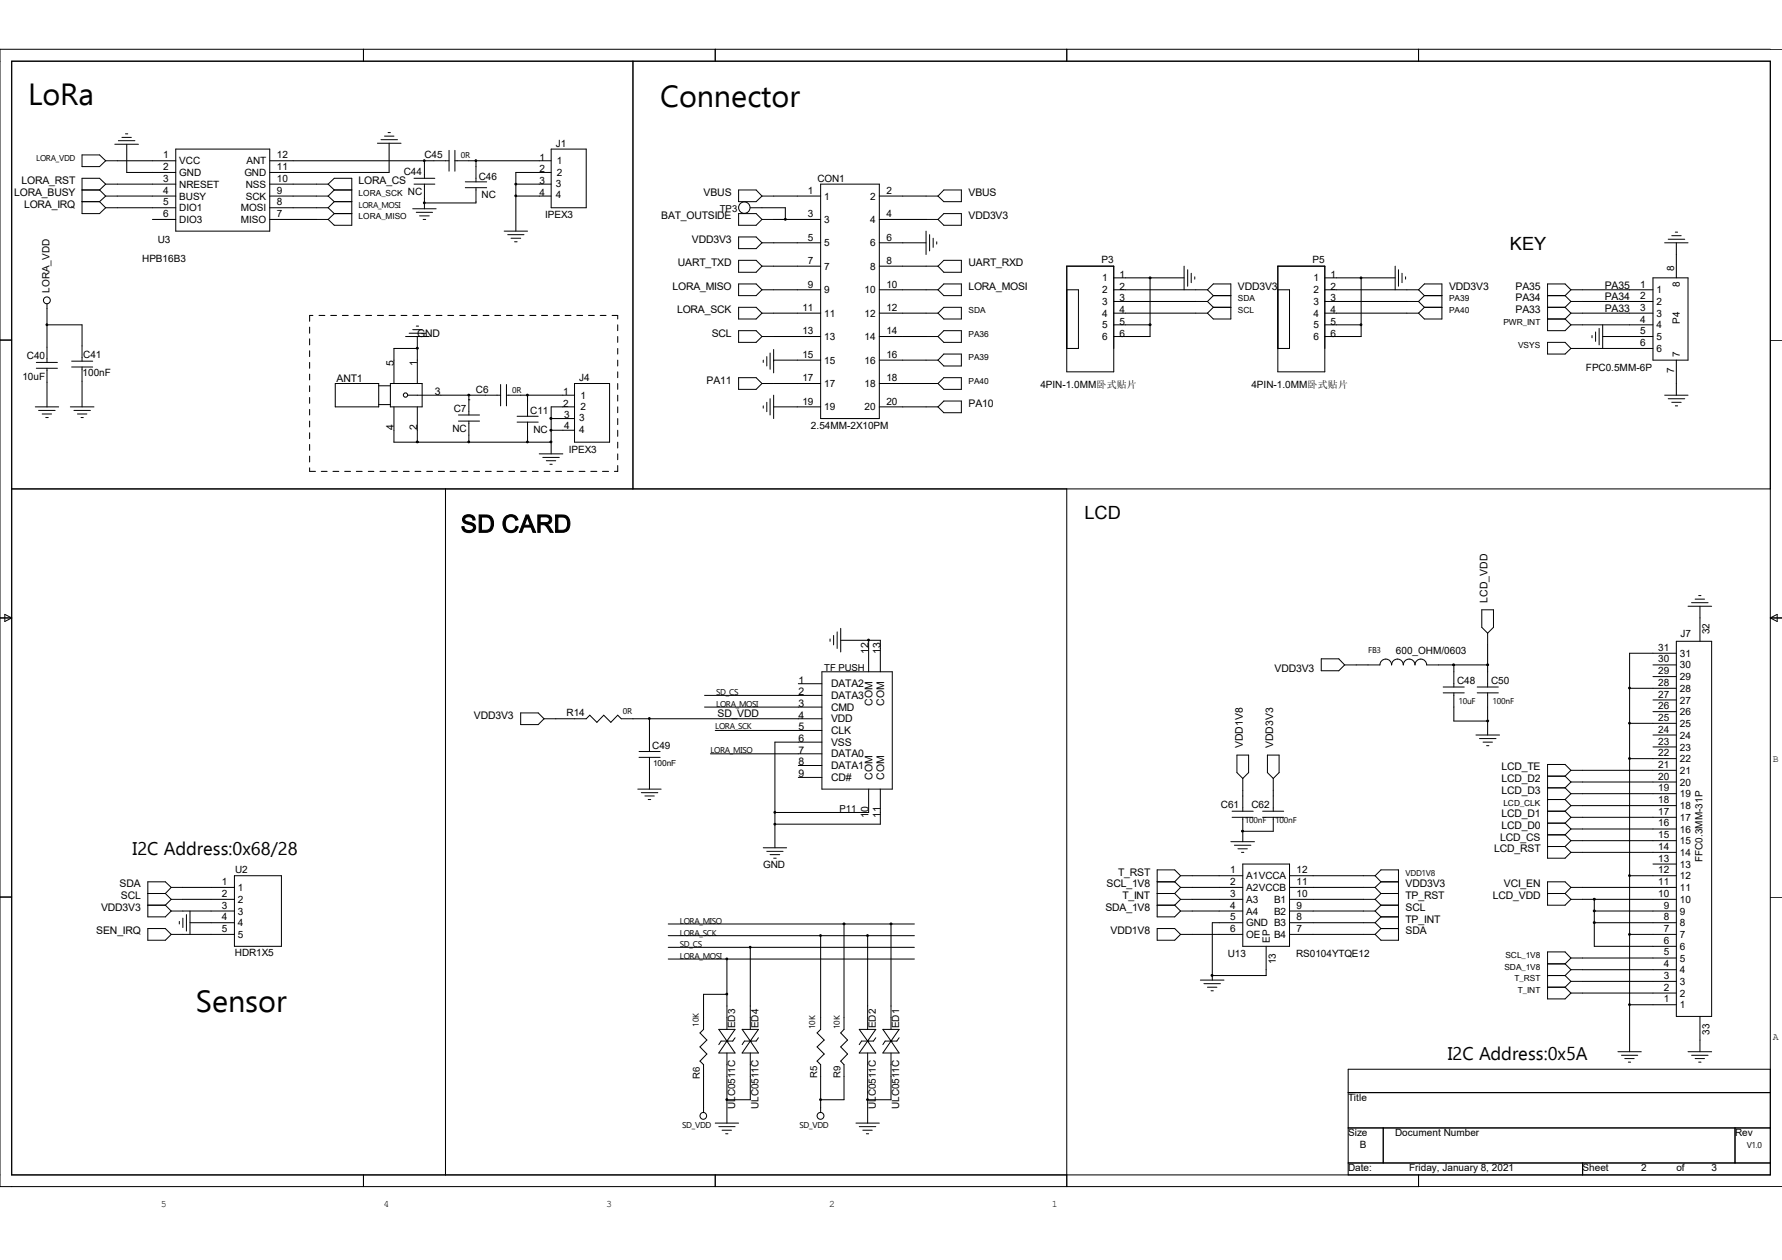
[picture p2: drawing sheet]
<svg xmlns="http://www.w3.org/2000/svg" width="297mm" height="210mm" viewBox="0 0 297 210" stroke-linecap="round" stroke-linejoin="round" font-family="sans-serif">
<g fill="none" stroke="#000" stroke-width=".17">
<path d="M1.9 10.2h293.2v185.6h-293.2zM60.6 8.2v2M105.5 10.2v71.3M119.2 8.2v2M177.8 8.2v2M236.4 8.2v2M297 8.2h-297v189.6h297M13.7 25.8h2.9l1 1-1 1h-2.9zM13.7 31.7h2.9M13.7 33.6h2.9M16.6 31.7l1 1M16.6 33.6l1 1"/>
<path d="M17.6 30.7l-1-1h-2.9v5.9h2.9l1-1M17.6 26.8h11.7M17.6 30.7h11.7M17.6 32.7h11.7M17.6 34.6h11.7M17.6 30.7l-1 1M17.6 32.7l-1 .9M19.1 24h4M19.7 23.5h2.8M20.3 22.9h1.6M20.9 22.3h.4M21.1 24v4.7h8.2"/>
<path d="M25.4 36.6h3.9M29.3 24.8h15.7v13.7h-15.7zM45 26.8h29.8M45 30.7h9.7M45 32.7h9.7M45 34.6h9.7M45 36.6h9.7M54.7 30.7l1-1h2.9v7.8h-2.9l-1-.9M54.7 30.7l1 1M54.7 32.7l1 .9M54.7 34.6l1 1M55.7 31.7h2.9"/>
<path d="M55.7 33.6h2.9M55.7 31.7l-1 1M55.7 35.6h2.9M55.7 33.6l-1 1M55.7 35.6l-1 1M62.9 23.9h3.9M63.5 23.3h2.8M64.1 22.7h1.6M64.7 22.1h.4M64.9 23.9v4.8h-19.9M68.8 34.8h3.9M69 29.7h3.5"/>
<path d="M69 30.7h3.5M69.4 35.4h2.7M69.9 36h1.6M70.5 36.6h.5M70.7 26.8v2.9M70.7 30.7v4.1M74.8 25.1v3.4M75.8 26.8h16.1M75.8 25.1v3.4M77.6 30.3h3.5M77.6 31.3h3.5M79.3 26.8v3.5"/>
<path d="M79.3 31.3v2.5h-8.6M84 38.5h3.9M84.6 39.1h2.7M85.2 39.7h1.6M86 30.7h5.9M86 32.7h5.9M91.9 24.8h5.8v9.8h-5.8zM91.9 28.7h-5.9v9.8M123.1 31.7h2.9l1 1-1 .9h-2.9zM123.1 35.6h2.9l1 1-1 .9h-2.9zM123.1 39.5h2.9l1 1-1 .9h-2.9zM125.1 34.6h5.8v2"/>
<path d="M127 32.7h9.8M127 36.6h9.8M136.8 30.7h9.8v39.1h-9.8zM146.6 32.7h9.7M146.6 36.6h9.7M154.3 38.5v3.9M154.9 39.1v2.7M155.5 39.7v1.5M157.3 31.7h2.9v1.9h-2.9l-1-.9zM157.3 35.6h2.9v1.9h-2.9l-1-.9zM278 39.9h2.8M278.6 39.3h1.6"/>
<path d="M279.2 38.7h.4M0 56.7h1.9M7.8 50.6v9.8M7.8 54.1h5.9v6.1M51.6 54.5v1M51.6 56.5v1M51.6 58.5v.9M52.2 52.6h-.6v1M53.2 52.6h.9M55.1 52.6h1M57.1 52.6h.9M59 52.6h1"/>
<path d="M61 52.6h.9M62.9 52.6h1M64.9 52.6h1M66.8 52.6h1M67.6 56.1h3.9M68.2 55.5h2.8M68.8 52.6h1M68.8 54.9h1.6M69.4 54.4h.4M69.6 58.1h-3.9v5.8M69.6 56.1v7.8M70.7 52.6h1"/>
<path d="M72.7 52.6h1M74.6 52.6h1M76.6 52.6h1M78.6 52.6h.9M80.5 52.6h1M82.5 52.6h.9M84.4 52.6h1M85.8 40.3h.4M86.4 52.6h.9M88.3 52.6h1M90.3 52.6h1M92.2 52.6h1"/>
<path d="M94.2 52.6h1M96.1 52.6h1M98.1 52.6h1M100 52.6h1M102 52.6h1v.6M103 54.1v1M103 56.1v1M103 58.1v.9M123.1 55.1h2.9l1 1-1 1h-2.9zM123.1 47.3h2.9l1 1-1 1h-2.9zM123.1 51.2h2.9l1 1-1 1h-2.9zM123.1 43.4h2.9l1 1-1 1h-2.9z"/>
<path d="M127 44.4h9.8M127 48.3h9.8M127 52.2h9.8M127 56.1h9.8M127 40.5h9.8M127.8 59.4v1.6M128.4 58.8v2.8M128.9 58.3v3.8M146.6 44.4h9.7M146.6 48.3h9.7M146.6 52.2h9.7M146.6 56.1h9.7"/>
<path d="M146.6 40.5h7.7M156.1 40.3v.4M156.3 52.2l1-1h2.9v2h-2.9zM156.3 44.4l1-1h2.9v2h-2.9zM157.3 59h2.9v2h-2.9l-1-1zM157.3 55.1h2.9v2h-2.9l-1-1zM157.3 47.3h2.9v2h-2.9l-1-1zM177.8 44.4h7.8v17.6h-7.8zM177.8 48.3h1.9v9.8h-1.9M185.6 48.3h15.7M185.6 46.3h11.8M185.6 50.2h15.7"/>
<path d="M185.6 52.2h15.7M185.6 54.1h6.1M191.7 46.3v9.8h-6.1M197.4 44.4v3.9M198 45v2.7M198.5 45.6v1.5M199.1 46.1v.4M201.3 48.3l.9 1M201.3 48.3l.9-1h2.9v5.9h-2.9l-.9-1M201.3 50.2l.9 1M202.2 49.3h2.9M202.2 51.2h2.9"/>
<path d="M202.2 49.3l-.9 .9M202.2 51.2l-.9 1M213 44.4h7.8v17.6h-7.8zM213 48.3h1.9v9.8h-1.9M220.8 48.3h15.6M220.8 46.3h11.7M220.8 50.2h15.6M220.8 52.2h15.6M220.8 54.1h6.1M226.9 46.3v9.8h-6.1M232.5 44.4v3.9M233.1 45v2.7"/>
<path d="M233.7 45.6v1.5M234.3 46.1v.4M236.4 48.3l1-1h2.9v5.9h-2.9l-1-1M236.4 48.3l1 1M236.4 50.2l1 1M237.4 49.3h2.9M237.4 51.2h2.9M237.4 49.3l-1 .9M237.4 51.2l-1 1M257.9 57.1h3l.9 1-.9 .9h-3zM257.9 49.3h3M257.9 51.2h3"/>
<path d="M257.9 53.2h3M260.9 53.2l.9 .9M260.9 51.2l.9 1M260.9 49.3l.9 .9M261.8 48.3h13.7M261.8 58.1h13.7M261.8 50.2h13.7M261.8 52.2h13.7M261.8 54.1h13.7M261.8 48.3l-.9-1h-3v7.8h3l.9-1M261.8 52.2l-.9 1M261.8 50.2l-.9 1"/>
<path d="M261.8 48.3l-.9 1M265.3 55.9v.4M265.9 55.3v1.6M266.5 54.7v2.8M267.1 56.1h8.4M267.1 54.1v4M275.5 46.3h5.8v13.7h-5.8zM277.5 40.5h3.8M279.4 40.5v5.8M295.1 56.7h1.9M5.9 67.8h3.9M6.1 60.4h3.5"/>
<path d="M6.1 61.4h3.5M6.4 68.4h2.8M7 69h1.6M7.6 69.6h.4M7.8 61.4v6.4M11.7 67.8h4M11.9 60.2h3.6M11.9 61.2h3.6M12.3 68.4h2.8M12.9 69h1.6M13.5 69.6h.4M13.7 61.2v6.6"/>
<path d="M51.6 60.4v1M51.6 62.4v.9M51.6 64.3v1M51.6 66.3v.9M51.6 68.2v1M51.6 70.2v1M51.6 72.1v1M51.6 74.1v1M51.6 76v1M51.6 78v.6h1M53.6 78.6h.9M55.5 78.6h1"/>
<path d="M55.9 63.9h7.2v3.9h-7.2zM57.4 78.6h1M59.4 78.6h1M61.4 78.6h.9M63.1 64.3h2M63.1 67.4h2M63.3 78.6h1M65.1 63.9h5.3v3.9h-5.3zM65.3 78.6h1M65.7 67.8v5.9h26.2M67.2 78.6h1M68 65.9h15.4"/>
<path d="M69.2 78.6h.9M69.6 73.7h.1M69.6 67.8v5.9M71.1 78.6h1M73.1 78.6h1M75 78.6h1M76.4 69.2h3.5M76.4 70.2h3.5M77 78.6h1M78.1 65.9h.1M78.1 66.6h.1M78.1 65.9v3.3"/>
<path d="M78.1 70.2v3.5M79 78.6h.9M80.9 78.6h1M82.8 78.6h1M83.4 64.1v3.5M84.4 65.9h11.4M84.4 64.1v3.5M84.8 78.6h1M86.2 69.4h3.5M86.2 70.4h3.5M86.8 78.6h.9M87.9 65.9v3.5"/>
<path d="M87.9 70.4v3.3M88.7 78.6h1M89.9 75.6h3.9M90.5 76.2h2.7M90.7 78.6h1M91.1 76.8h1.5M91.7 77.4h.3M91.9 69.8h3.9M91.9 71.7h3.9M92.6 78.6h1M94.6 78.6h.9M95.8 63.9h5.8v9.8h-5.8z"/>
<path d="M95.8 67.8h-3.9v7.8M96.5 78.6h1M98.5 78.6h1M100.4 78.6h1M103 77.6v1h-.6M103 60v1M103 62v.9M103 63.9v1M103 65.9v.9M103 67.8v1M103 69.8v1M103 71.7v1"/>
<path d="M103 73.7v1M103 75.6v1M123.1 62.9h2.9l1 1-1 1h-2.9zM127 63.9h9.8M127.2 60v.4M127.2 67.6v.4M127.8 67.1v1.5M128.4 66.5v2.7M128.9 60h7.9M128.9 67.8h7.9M128.9 65.9v3.9M146.6 60h9.7"/>
<path d="M146.6 63.9h9.7M146.6 67.8h9.7M157.3 62.9h2.9v2h-2.9l-1-1zM157.3 66.8h2.9v2h-2.9l-1-1zM277.5 65.9h3.8M278 66.5h2.8M278.6 67.1h1.6M279.2 67.6h.4M279.4 60v5.9M1.9 81.5h293.2M74.3 81.5v114.3M177.8 81.5v116.3"/>
<path d="M282.5 99.9h1.6M283.1 99.3h.4M0 103h1.9M.8 102.4l1.1 .6-1.1 .6zM86.8 118.8h2.9l1 1-1 1h-2.9zM90.7 119.8h7l.6-.6 1.2 1.2 1.1-1.2 1.2 1.2 1.2-1.2 .5 .6h33.5M108.2 119.8v5.5M117.4 115.9h19.6M117.4 117.9h19.6M133.1 114h3.9M137 112h11.7v19.5h-11.7zM138.3 106.5v.4"/>
<path d="M138.9 105.9v1.6M139.5 105.3v2.8M140.1 106.7h6.6v5.3M140.1 104.7v4M144.8 106.7v5.3M220.2 109.8h2.9l1 1-1 1h-2.9zM224.1 110.8h5.9a.97 .97 0 0 1 1-.9 .97 .97 0 0 1 .9 .9 .97 .97 0 0 1 1-.9 .97 .97 0 0 1 1 .9 .97 .97 0 0 1 1-.9 .97 .97 0 0 1 .9 .9 .97 .97 0 0 1 1-.9 .97 .97 0 0 1 1 .9h10.1M240.5 114.5h3.6M240.5 115.5h3.6M242.3 110.8v3.7M242.3 115.5v4.7h5.6M246.2 114.5h3.5"/>
<path d="M246.2 115.5h3.5M247 101.6h1.9v3l-1 .9-.9-.9zM247.9 105.5v9M247.9 115.5v7M271.6 114.7h7.8M275.5 118.6h3.9M275.5 116.7h3.9M275.5 112.8h3.9M275.5 110.8h3.9M279.4 106.9h5.9v62.5h-5.9zM279.4 108.9h-7.8v66.4M281.3 101h4"/>
<path d="M281.9 100.5h2.8M283.3 101v5.9M295.1 103h1.9M295.1 103l1.1-.6v1.2zM106.3 131.5h3.9M106.5 125.3h3.5M106.5 126.2h3.5M106.9 132.1h2.7M107.5 132.7h1.6M108 133.3h.5M108.2 126.2v5.3M118.4 125.6h18.6"/>
<path d="M119.2 121.8h17.8M133.1 127.6h3.9M133.1 129.6h3.9M137 123.7h-7.8v17.6M144.8 131.5v3.9h-15.6M146.7 131.5v5.9h-17.5M205.4 136.2h3.5M205.4 135.2h3.5M206.2 125.9h1.9v2.9l-1 1-.9-1zM207.1 138.6h.1M207.1 129.8v5.4M207.1 136.2v4.1"/>
<path d="M210.4 136.2h3.6M210.4 135.2h3.6M211.2 125.9h2v2.9l-1 1-1-1zM212.2 129.8v5.4M212.2 136.2v2.4h-5.1M246 122.5h3.9M246.6 123.1h2.7M247.2 123.7h1.6M247.8 124.3h.4M257.9 135.2h3M257.9 133.3h3M257.9 129.4h3"/>
<path d="M257.9 131.3h3M257.9 137.2h3M257.9 139.1h3M260.9 129.4l.9 .9M260.9 131.3l.9 1M260.9 133.3l.9 1M260.9 135.2l.9 1M260.9 137.2l.9 1M260.9 139.1l.9 1M261.8 138.2h17.6M261.8 136.2h17.6M261.8 134.3h17.6"/>
<path d="M261.8 132.3h17.6M261.8 130.3h17.6M261.8 128.4h17.6M261.8 128.4l-.9-1h-3v15.6h3l.9-.9M261.8 128.4l-.9 1M261.8 130.3l-.9 1M261.8 132.3l-.9 1M261.8 134.3l-.9 .9M261.8 136.2l-.9 1M261.8 138.2l-.9 .9M271.6 126.4h7.8M271.6 120.6h7.8"/>
<path d="M275.5 124.5h3.9M275.5 122.5h3.9M0 149.5h1.9M24.6 148.9h3M24.6 154.8h3l.9 .9-.9 1h-3zM24.6 150.9h3M27.6 148.9l.9 1M27.6 150.9l.9 .9M28.5 147.9h10.6M28.5 149.9h10.6M28.5 151.8h10.6M28.5 155.7h10.6"/>
<path d="M28.5 147.9l-.9 1M28.5 147.9l-.9-.9h-3v5.8h3l.9-1M28.5 149.9l-.9 1M29.9 153.6v.4M30.5 153v1.6M31.1 152.4v2.8M31.7 153.8h7.4M31.7 151.8v3.9M39.1 146h7.8v11.7h-7.8zM111.4 154h41M111.4 156h41M111.4 157.9h41"/>
<path d="M111.4 159.9h41M121.2 159.9v11.7M125.1 157.9v13.7M127.2 141.3h3.9M127.8 141.9h2.7M128.4 142.5h1.6M128.9 143h.5M136.8 156v15.6l-.6 .6 1.2 1.2-1.2 1.1 1.2 1.2-1.2 1.2 .6 .6v8M140.7 154v17.6l-.6 .6 1.2 1.2-1.2 1.1 1.2 1.2-1.2 1.2 .6 .6v5.8h-3.9M144.6 156v15.6M148.5 154v17.6M192.9 148.9h2.9"/>
<path d="M192.9 147h2.9M192.9 150.9h2.9M192.9 154.8h2.9l1 .9-1 1h-2.9zM195.8 150.9l1 .9M195.8 148.9l1 1M195.8 147l1 .9M196.8 146h10.3M196.8 147.9h10.3M196.8 149.9h10.3M196.8 151.8h10.3M196.8 155.7h10.3M196.8 146l-1-1h-2.9v7.8h2.9l1-1"/>
<path d="M196.8 149.9l-1 1M196.8 147.9l-1 1M196.8 146l-1 1M205.1 140.3h4M205.7 140.9h2.8M206.3 141.5h1.6M206.9 142.1h.4M207.1 144h7.8v13.7h-7.8zM207.1 153.8h-5v9.6M211 157.7v4.9h-8.9M214.9 146h14.3M214.9 147.9h14.3"/>
<path d="M214.9 149.9h14.3M214.9 151.8h14.3M214.9 153.8h14.3M214.9 155.7h14.3M229.2 146l1-1h2.9v11.7h-2.9l-1-1M229.2 147.9l1 1M229.2 146l1 1M229.2 149.9l1 1M229.2 151.8l1 1M229.2 153.8l1 1M230.2 148.9h2.9M230.2 147h2.9"/>
<path d="M230.2 150.9h2.9M230.2 152.8h2.9M230.2 154.8h2.9M230.2 147l-1 .9M230.2 148.9l-1 1M230.2 150.9l-1 .9M230.2 152.8l-1 1M230.2 154.8l-1 .9M257.9 148.9h3M257.9 141.1h3M260.9 141.1l.9 1M260.9 148.9l.9 1"/>
<path d="M261.8 147.9h17.6M261.8 149.9h17.6M261.8 159.7h17.6M261.8 142.1h17.6M261.8 140.1h17.6M261.8 147.9l-.9-.9h-3v3.9h3l.9-1M261.8 159.7l-.9-1h-3v7.8h3l.9-1M261.8 140.1l-.9 1M261.8 147.9l-.9 1M261.8 159.7l-.9 1M265.7 149.9v7.8h13.7M265.7 151.8h13.7"/>
<path d="M265.7 153.8h13.7M271.6 146h7.8M271.6 155.7h7.8M275.5 144h3.9M295.1 149.5h1.9M119.8 171.6h2.7l-1.3 1.9zM121.2 173.5h.1M121.2 173.5l1.3 2h-2.7zM121.2 165.7h-3.9v5.9l-.6 .6 1.1 1.2-1.1 1.1 1.1 1.2-1.1 1.2 .6 .6v8M121.2 175.5v11.7M122.5 173l-.4 .5h-1.9l-.4 .6M123.7 171.6h2.7l-1.3 1.9z"/>
<path d="M125.1 173.5h.1M125.1 173.5l1.3 2h-2.7zM125.1 175.5v7.8h-3.9M126.4 173l-.4 .5h-1.9l-.4 .6M143.2 171.6h2.8l-1.4 1.9zM144.6 173.5h.1M144.6 173.5l1.4 2h-2.8zM144.6 175.5v11.7M146 173l-.4 .5h-2l-.4 .6M147.2 171.6h2.7l-1.4 1.9zM148.5 173.5h.1M148.5 175.5v7.8h-3.9"/>
<path d="M148.5 173.5l1.4 2h-2.7zM149.9 173l-.4 .5h-2l-.3 .6M200.1 163.4h3.9M200.7 164h2.7M201.3 164.5h1.5M201.8 165.1h.4M257.9 160.7h3M257.9 162.6h3M257.9 164.5h3M260.9 160.7l.9 .9M260.9 162.6l.9 1M260.9 164.5l.9 1"/>
<path d="M261.8 165.5h17.6M261.8 163.6h17.6M261.8 161.6h17.6M261.8 161.6l-.9 1M261.8 163.6l-.9 .9M269.7 175.3h3.9M270.3 175.9h2.7M270.8 176.4h1.6M271.4 177h.4M271.6 167.5h7.8M281.3 175.3h4M281.9 175.9h2.8"/>
<path d="M282.5 176.4h1.6M283.1 177h.4M283.3 169.4v5.9M295.1 178.2h-70.4v17.6M60.6 195.8v2M119.2 195.8v2M119.2 187.2h3.9M119.8 187.8h2.7M120.4 188.4h1.5M120.9 189h.4M142.7 187.2h3.9M143.2 187.8h2.8"/>
<path d="M143.8 188.4h1.6M144.4 189h.4M224.7 182.1h70.4M224.7 188h70.4M224.7 193.8h70.4M230.5 188v5.8M236.4 195.8v2M263.8 193.8v2M289.2 188v5.8"/>
<circle cx="124.1" cy="34.6" r=".95"/>
<circle cx="7.8" cy="50.1" r=".57"/>
<circle cx="67.6" cy="65.8" r=".36"/>
<circle cx="117.2" cy="186" r=".56"/>
<circle cx="136.8" cy="186" r=".57"/>
</g>
<g fill="#000" stroke="#000" stroke-width=".17">
<path d="M130.8 36.5h.2v.2h-.2z" fill-rule="evenodd"/>
<path d="M69.4 57.9h.3v.2h-.3z" fill-rule="evenodd"/>
<path d="M191.6 46.2h.2v.2h-.2z" fill-rule="evenodd"/>
<path d="M191.6 54h.2v.2h-.2z" fill-rule="evenodd"/>
<path d="M69.4 73.6h.3v.2h-.3z" fill-rule="evenodd"/>
<path d="M91.7 69.6h.2v.2h-.2z" fill-rule="evenodd"/>
<path d="M91.7 71.6h.2v.2h-.2z" fill-rule="evenodd"/>
<path d="M91.7 73.6h.2v.2h-.2z" fill-rule="evenodd"/>
<path d="M242.2 110.7h.2v.2h-.2z" fill-rule="evenodd"/>
<path d="M247.8 110.7h.3v.2h-.3z" fill-rule="evenodd"/>
<path d="M207 138.4h.2v.2h-.2z" fill-rule="evenodd"/>
<path d="M247.8 120.1h.3v.2h-.3z" fill-rule="evenodd"/>
<path d="M140.6 153.9h.2v.2h-.2z" fill-rule="evenodd"/>
<path d="M148.4 153.9h.2v.2h-.2z" fill-rule="evenodd"/>
<path d="M265.6 149.8h.2v.2h-.2z" fill-rule="evenodd"/>
<path d="M265.6 151.7h.2v.2h-.2z" fill-rule="evenodd"/>
<path d="M265.6 153.7h.2v.2h-.2z" fill-rule="evenodd"/>
<path d="M201.9 162.5h.2v.2h-.2z" fill-rule="evenodd"/>
<circle cx="70.7" cy="33.8" r=".15"/>
<circle cx="70.7" cy="26.8" r=".15"/>
<circle cx="79.3" cy="26.8" r=".15"/>
<circle cx="86" cy="30.7" r=".15"/>
<circle cx="86" cy="32.6" r=".15"/>
<circle cx="7.8" cy="54.1" r=".15"/>
<circle cx="226.8" cy="46.3" r=".15"/>
<circle cx="226.8" cy="54.1" r=".15"/>
<circle cx="78.1" cy="65.8" r=".15"/>
<circle cx="78.1" cy="73.7" r=".15"/>
<circle cx="87.9" cy="73.7" r=".15"/>
<circle cx="87.9" cy="65.8" r=".15"/>
<circle cx="108.2" cy="119.8" r=".15"/>
<circle cx="144.8" cy="106.7" r=".15"/>
<circle cx="271.6" cy="114.7" r=".15"/>
<circle cx="129.1" cy="135.4" r=".15"/>
<circle cx="129.1" cy="137.4" r=".15"/>
<circle cx="271.6" cy="126.4" r=".15"/>
<circle cx="271.6" cy="120.5" r=".15"/>
<circle cx="121.1" cy="159.8" r=".15"/>
<circle cx="125" cy="157.9" r=".15"/>
<circle cx="136.8" cy="155.9" r=".15"/>
<circle cx="144.6" cy="155.9" r=".15"/>
<circle cx="271.6" cy="155.7" r=".15"/>
<circle cx="271.6" cy="145.9" r=".15"/>
<circle cx="121.1" cy="165.7" r=".15"/>
<circle cx="271.6" cy="167.4" r=".15"/>
<circle cx="121.1" cy="183.3" r=".15"/>
<circle cx="136.8" cy="183.3" r=".15"/>
<circle cx="144.6" cy="183.3" r=".15"/>
</g>
<g font-size="5.1">
<text x="4.7" y="17.4">LoRa</text>
<text x="110" y="17.8">Connector</text>
<text x="32.6" y="168.7">Sensor</text>
</g>
<text font-size="4" x="76.8" y="88.7">SD CARD</text>
<g font-size="3.1">
<text x="22.1" y="142.5">I2C Address:0x68/28</text>
<text x="241.3" y="176.7">I2C Address:0x5A</text>
</g>
<g font-size="3">
<text x="251.7" y="41.7">KEY</text>
<text x="180.8" y="86.6">LCD</text>
</g>
<g font-size="1.7">
<text x="27.2" y="26.4">1</text>
<text x="27.2" y="28.4">2</text>
<text x="29.9" y="27.4">VCC</text>
<text x="29.9" y="29.3">GND</text>
<text x="40.7" y="29.3">GND</text>
<text x="41.1" y="27.4">ANT</text>
<text x="46.1" y="28.4">11</text>
<text x="46.1" y="26.4">12</text>
<text x="67.3" y="29.2">C44</text>
<text x="70.7" y="26.4">C45</text>
<text x="79.8" y="29.9">C46</text>
<text x="89.9" y="26.8">1</text>
<text x="89.9" y="28.7">2</text>
<text x="92.6" y="24.5">J1</text>
<text x="92.8" y="27.4">1</text>
<text x="92.8" y="29.3">2</text>
<text x="2.4" y="32.7">LORA_BUSY</text>
<text x="3.6" y="30.7">LORA_RST</text>
<text x="4" y="34.6">LORA_IRQ</text>
<text x="27.2" y="30.3">3</text>
<text x="27.2" y="32.3">4</text>
<text x="27.2" y="34.2">5</text>
<text x="29.9" y="31.3">NRESET</text>
<text x="29.9" y="33.3">BUSY</text>
<text x="29.9" y="35.2">DIO1</text>
<text x="40.1" y="35.2">MOSI</text>
<text x="41" y="33.3">SCK</text>
<text x="41" y="31.3">NSS</text>
<text x="46.1" y="34.2">8</text>
<text x="46.1" y="32.3">9</text>
<text x="46.1" y="30.3">10</text>
<text x="59.8" y="30.7">LORA_CS</text>
<text x="68" y="32.5">NC</text>
<text x="80.3" y="33.1">NC</text>
<text x="89.9" y="30.7">3</text>
<text x="89.9" y="32.7">4</text>
<text x="92.6" y="31.1">3</text>
<text x="92.6" y="33.1">4</text>
<text x="117.3" y="32.7">VBUS</text>
<text x="134.7" y="32.3">1</text>
<text x="136.2" y="30.3">CON1</text>
<text x="137.4" y="33.3">1</text>
<text x="145" y="33.3">2</text>
<text x="147.7" y="32.3">2</text>
<text x="161.4" y="32.7">VBUS</text>
<text x="26.3" y="40.5">U3</text>
<text x="27.2" y="36.2">6</text>
<text x="29.9" y="37.2">DIO3</text>
<text x="40.1" y="37.2">MISO</text>
<text x="46.1" y="36.2">7</text>
<text x="90.8" y="36.4">IPEX3</text>
<text x="110.2" y="36.6">BAT_OUTSIDE</text>
<text x="115.3" y="40.5">VDD3V3</text>
<text x="134.7" y="36.2">3</text>
<text x="134.7" y="40.1">5</text>
<text x="137.4" y="37.2">3</text>
<text x="137.4" y="41.1">5</text>
<text x="145" y="37.2">4</text>
<text x="145" y="41.1">6</text>
<text x="147.7" y="36.2">4</text>
<text x="147.7" y="40.1">6</text>
<text x="161.4" y="36.6">VDD3V3</text>
<text x="23.7" y="43.6">HPB16B3</text>
<text x="113" y="44.4">UART_TXD</text>
<text x="134.7" y="44">7</text>
<text x="134.7" y="47.9">9</text>
<text x="137.4" y="45">7</text>
<text x="145" y="45">8</text>
<text x="147.7" y="44">8</text>
<text x="147.7" y="47.9">10</text>
<text x="161.4" y="44.4">UART_RXD</text>
<text x="183.6" y="43.8">P3</text>
<text x="183.7" y="46.9">1</text>
<text x="186.6" y="46.3">1</text>
<text x="218.8" y="43.8">P5</text>
<text x="218.9" y="46.9">1</text>
<text x="221.8" y="46.3">1</text>
<text x="273.4" y="47.9">1</text>
<text x="279" y="45.2" transform="rotate(-90 279 45.2)">8</text>
<text x="280" y="47.8" transform="rotate(-90 280 47.8)">8</text>
<text x="8.3" y="48.8" transform="rotate(-90 8.3 48.8)">LORA_VDD</text>
<text x="112.1" y="48.3">LORA_MISO</text>
<text x="112.9" y="52.2">LORA_SCK</text>
<text x="133.7" y="51.8">11</text>
<text x="137.4" y="48.9">9</text>
<text x="137.4" y="52.8">11</text>
<text x="144.1" y="48.9">10</text>
<text x="144.1" y="52.8">12</text>
<text x="147.7" y="51.8">12</text>
<text x="161.4" y="48.3">LORA_MOSI</text>
<text x="183.7" y="48.9">2</text>
<text x="183.7" y="50.8">3</text>
<text x="183.7" y="52.8">4</text>
<text x="186.6" y="48.3">2</text>
<text x="186.6" y="50.2">3</text>
<text x="186.6" y="52.2">4</text>
<text x="206.3" y="48.3">VDD3V3</text>
<text x="218.9" y="48.9">2</text>
<text x="218.9" y="50.8">3</text>
<text x="218.9" y="52.8">4</text>
<text x="221.8" y="48.3">2</text>
<text x="221.8" y="50.2">3</text>
<text x="221.8" y="52.2">4</text>
<text x="241.5" y="48.3">VDD3V3</text>
<text x="252.6" y="52.2">PA33</text>
<text x="252.6" y="50.2">PA34</text>
<text x="252.6" y="48.3">PA35</text>
<text x="267.5" y="48.1">PA35</text>
<text x="267.5" y="50">PA34</text>
<text x="267.5" y="52">PA33</text>
<text x="273.4" y="49.9">2</text>
<text x="273.4" y="51.8">3</text>
<text x="273.4" y="53.8">4</text>
<text x="276.1" y="48.9">1</text>
<text x="276.1" y="50.8">2</text>
<text x="276.1" y="52.8">3</text>
<text x="4.5" y="59.8">C40</text>
<text x="13.9" y="59.6">C41</text>
<text x="69.6" y="56.1">GND</text>
<text x="118.6" y="56.1">SCL</text>
<text x="133.7" y="55.7">13</text>
<text x="133.7" y="59.6">15</text>
<text x="137.4" y="56.7">13</text>
<text x="144.1" y="56.7">14</text>
<text x="147.7" y="55.7">14</text>
<text x="147.7" y="59.6">16</text>
<text x="183.7" y="54.7">5</text>
<text x="183.7" y="56.7">6</text>
<text x="186.6" y="54.1">5</text>
<text x="186.6" y="56.1">6</text>
<text x="218.9" y="54.7">5</text>
<text x="218.9" y="56.7">6</text>
<text x="221.8" y="54.1">5</text>
<text x="221.8" y="56.1">6</text>
<text x="273.4" y="55.7">5</text>
<text x="273.4" y="57.7">6</text>
<text x="276.1" y="54.7">4</text>
<text x="276.1" y="56.7">5</text>
<text x="276.1" y="58.7">6</text>
<text x="280" y="59.4" transform="rotate(-90 280 59.4)">7</text>
<text x="280" y="54" transform="rotate(-90 280 54)">P4</text>
<text x="3.7" y="63.3">10uF</text>
<text x="13.8" y="62.7">100nF</text>
<text x="56.1" y="63.7">ANT1</text>
<text x="65.7" y="61" transform="rotate(-90 65.7 61)">5</text>
<text x="69.6" y="61" transform="rotate(-90 69.6 61)">1</text>
<text x="72.5" y="65.9">3</text>
<text x="79.3" y="65.5">C6</text>
<text x="93.9" y="65.9">1</text>
<text x="96.5" y="63.5">J4</text>
<text x="117.8" y="63.9">PA11</text>
<text x="133.7" y="63.5">17</text>
<text x="137.4" y="60.6">15</text>
<text x="137.4" y="64.5">17</text>
<text x="144.1" y="60.6">16</text>
<text x="144.1" y="64.5">18</text>
<text x="147.7" y="63.5">18</text>
<text x="173.4" y="64.7">4PIN-1.0MM卧式贴片</text>
<text x="208.6" y="64.7">4PIN-1.0MM卧式贴片</text>
<text x="264.3" y="61.8">FPC0.5MM-6P</text>
<text x="279" y="62.1" transform="rotate(-90 279 62.1)">7</text>
<text x="65.7" y="71.8" transform="rotate(-90 65.7 71.8)">4</text>
<text x="69.6" y="71.8" transform="rotate(-90 69.6 71.8)">2</text>
<text x="75.4" y="72">NC</text>
<text x="75.6" y="68.6">C7</text>
<text x="88.4" y="69">C11</text>
<text x="93.9" y="67.8">2</text>
<text x="94" y="69.6">3</text>
<text x="94" y="71.5">4</text>
<text x="96.5" y="70.2">3</text>
<text x="96.7" y="66.5">1</text>
<text x="96.7" y="68.4">2</text>
<text x="133.7" y="67.4">19</text>
<text x="135.2" y="71.5">2.54MM-2X10PM</text>
<text x="137.4" y="68.4">19</text>
<text x="144.1" y="68.4">20</text>
<text x="147.7" y="67.4">20</text>
<text x="161.4" y="67.8">PA10</text>
<text x="88.9" y="72.1">NC</text>
<text x="94.8" y="75.4">IPEX3</text>
<text x="96.5" y="72.1">4</text>
<text x="247.9" y="100.5" transform="rotate(-90 247.9 100.5)">LCD_VDD</text>
<text x="280.1" y="106.1">J7</text>
<text x="284.9" y="105.7" transform="rotate(-90 284.9 105.7)">32</text>
<text x="133.1" y="114">1</text>
<text x="144.8" y="109.1" transform="rotate(-90 144.8 109.1)">12</text>
<text x="146.7" y="109.1" transform="rotate(-90 146.7 109.1)">13</text>
<text x="212.4" y="112.1">VDD3V3</text>
<text x="232.7" y="109.1">600_OHM/0603</text>
<text x="242.9" y="114">C48</text>
<text x="248.5" y="114">C50</text>
<text x="276.4" y="112.4">29</text>
<text x="276.4" y="110.4">30</text>
<text x="276.4" y="108.5">31</text>
<text x="280" y="113.4">29</text>
<text x="280" y="111.4">30</text>
<text x="280" y="109.5">31</text>
<text x="79" y="119.8">VDD3V3</text>
<text x="94.4" y="119.4">R14</text>
<text x="119.6" y="119.6">SD_VDD</text>
<text x="133.1" y="115.9">2</text>
<text x="133.1" y="117.9">3</text>
<text x="133.1" y="119.8">4</text>
<text x="138.5" y="114.6">DATA2</text>
<text x="138.5" y="116.5">DATA3</text>
<text x="138.5" y="118.4">CMD</text>
<text x="145.4" y="117.6" transform="rotate(-90 145.4 117.6)">COM</text>
<text x="147.4" y="117.6" transform="rotate(-90 147.4 117.6)">COM</text>
<text x="276.4" y="118.2">26</text>
<text x="276.4" y="116.3">27</text>
<text x="276.4" y="114.3">28</text>
<text x="280" y="119.2">26</text>
<text x="280" y="117.3">27</text>
<text x="280" y="115.3">28</text>
<text x="108.7" y="124.9">C49</text>
<text x="133.1" y="121.8">5</text>
<text x="133.1" y="123.7">6</text>
<text x="133.1" y="125.6">7</text>
<text x="138.5" y="120.4">VDD</text>
<text x="138.5" y="122.3">CLK</text>
<text x="138.5" y="124.3">VSS</text>
<text x="207.1" y="124.7" transform="rotate(-90 207.1 124.7)">VDD1V8</text>
<text x="212.2" y="124.7" transform="rotate(-90 212.2 124.7)">VDD3V3</text>
<text x="276.4" y="124.1">23</text>
<text x="276.4" y="122.1">24</text>
<text x="276.4" y="120.2">25</text>
<text x="280" y="125.1">23</text>
<text x="280" y="123.1">24</text>
<text x="280" y="121.2">25</text>
<text x="133.1" y="127.6">8</text>
<text x="133.1" y="129.6">9</text>
<text x="138.5" y="126.2">DATA0</text>
<text x="138.5" y="128.2">DATA1</text>
<text x="138.5" y="130.2">CD#</text>
<text x="145.4" y="130" transform="rotate(-90 145.4 130)">COM</text>
<text x="147.4" y="130" transform="rotate(-90 147.4 130)">COM</text>
<text x="250.3" y="128.4">LCD_TE</text>
<text x="250.3" y="130.3">LCD_D2</text>
<text x="276.4" y="131.9">19</text>
<text x="276.4" y="130">20</text>
<text x="276.4" y="128">21</text>
<text x="276.4" y="126.1">22</text>
<text x="280" y="130.9">20</text>
<text x="280" y="129">21</text>
<text x="280" y="127">22</text>
<text x="144.8" y="136.4" transform="rotate(-90 144.8 136.4)">10</text>
<text x="146.7" y="136.4" transform="rotate(-90 146.7 136.4)">11</text>
<text x="203.5" y="134.7">C61</text>
<text x="208.6" y="134.7">C62</text>
<text x="250.3" y="132.3">LCD_D3</text>
<text x="250.3" y="136.2">LCD_D1</text>
<text x="276.4" y="137.8">16</text>
<text x="276.4" y="135.8">17</text>
<text x="276.4" y="133.9">18</text>
<text x="280" y="136.8">17</text>
<text x="280" y="134.9">18</text>
<text x="280" y="132.9">19</text>
<text x="249" y="142.1">LCD_RST</text>
<text x="250.1" y="140.1">LCD_CS</text>
<text x="250.3" y="138.2">LCD_D0</text>
<text x="276.4" y="143.6">13</text>
<text x="276.4" y="141.7">14</text>
<text x="276.4" y="139.7">15</text>
<text x="280" y="142.7">14</text>
<text x="280" y="140.7">15</text>
<text x="280" y="138.8">16</text>
<text x="283.8" y="143.7" transform="rotate(-90 283.8 143.7)">FFC0.3MM-31P</text>
<text x="19.9" y="147.9">SDA</text>
<text x="20.2" y="149.9">SCL</text>
<text x="37" y="147.5">1</text>
<text x="37" y="149.5">2</text>
<text x="39.2" y="145.6">U2</text>
<text x="39.7" y="148.5">1</text>
<text x="127.2" y="144.6">GND</text>
<text x="184.4" y="147.9">SCL_1V8</text>
<text x="186.4" y="146">T_RST</text>
<text x="187.1" y="149.9">T_INT</text>
<text x="205" y="145.6">1</text>
<text x="205" y="147.5">2</text>
<text x="205" y="149.5">3</text>
<text x="207.7" y="146.6">A1VCCA</text>
<text x="207.7" y="148.5">A2VCCB</text>
<text x="216.1" y="149.5">10</text>
<text x="216.1" y="147.5">11</text>
<text x="216.1" y="145.6">12</text>
<text x="234.3" y="147.9">VDD3V3</text>
<text x="234.3" y="149.9">TP_RST</text>
<text x="248.8" y="149.9">LCD_VDD</text>
<text x="250.7" y="147.9">VCI_EN</text>
<text x="276.4" y="149.5">10</text>
<text x="276.4" y="147.5">11</text>
<text x="276.4" y="145.6">12</text>
<text x="280" y="148.5">11</text>
<text x="280" y="146.6">12</text>
<text x="280" y="144.6">13</text>
<text x="16" y="155.7">SEN_IRQ</text>
<text x="16.8" y="151.8">VDD3V3</text>
<text x="37" y="151.5">3</text>
<text x="37" y="153.4">4</text>
<text x="37" y="155.4">5</text>
<text x="39.7" y="150.5">2</text>
<text x="39.7" y="152.4">3</text>
<text x="39.7" y="154.4">4</text>
<text x="184.2" y="151.8">SDA_1V8</text>
<text x="185.1" y="155.7">VDD1V8</text>
<text x="205" y="151.5">4</text>
<text x="205" y="153.4">5</text>
<text x="205" y="155.4">6</text>
<text x="207.7" y="150.5">A3</text>
<text x="207.7" y="152.4">A4</text>
<text x="207.7" y="154.4">GND B3</text>
<text x="212.3" y="152.4">B2</text>
<text x="212.3" y="150.5">B1</text>
<text x="216.1" y="155.4">7</text>
<text x="216.1" y="153.4">8</text>
<text x="216.1" y="151.5">9</text>
<text x="234.3" y="151.8">SCL</text>
<text x="234.3" y="153.8">TP_INT</text>
<text x="234.3" y="155.7">SDA</text>
<text x="277.3" y="155.4">7</text>
<text x="277.3" y="153.4">8</text>
<text x="277.3" y="151.5">9</text>
<text x="280" y="154.4">8</text>
<text x="280" y="152.4">9</text>
<text x="280" y="150.5">10</text>
<text x="39.2" y="159.3">HDR1X5</text>
<text x="39.7" y="156.3">5</text>
<text x="204.6" y="159.5">U13</text>
<text x="207.7" y="156.3">OE</text>
<text x="211.6" y="157.1" transform="rotate(-90 211.6 157.1)">EP</text>
<text x="212.3" y="156.3">B4</text>
<text x="212.6" y="160.7" transform="rotate(-90 212.6 160.7)">13</text>
<text x="216" y="159.5">RS0104YTQE12</text>
<text x="277.3" y="161.2">4</text>
<text x="277.3" y="159.3">5</text>
<text x="277.3" y="157.3">6</text>
<text x="280" y="160.3">5</text>
<text x="280" y="158.3">6</text>
<text x="280" y="156.3">7</text>
<text x="277.3" y="167.1">1</text>
<text x="277.3" y="165.1">2</text>
<text x="277.3" y="163.2">3</text>
<text x="280" y="166.1">2</text>
<text x="280" y="164.2">3</text>
<text x="280" y="162.2">4</text>
<text x="122.5" y="171.4" transform="rotate(-90 122.5 171.4)">ED3</text>
<text x="126.4" y="171.4" transform="rotate(-90 126.4 171.4)">ED4</text>
<text x="146" y="171.4" transform="rotate(-90 146 171.4)">ED2</text>
<text x="149.9" y="171.4" transform="rotate(-90 149.9 171.4)">ED1</text>
<text x="280" y="168.1">1</text>
<text x="284.9" y="172.5" transform="rotate(-90 284.9 172.5)">33</text>
<text x="122.5" y="184.9" transform="rotate(-90 122.5 184.9)">ULC0511C</text>
<text x="126.4" y="184.9" transform="rotate(-90 126.4 184.9)">ULC0511C</text>
<text x="146" y="184.9" transform="rotate(-90 146 184.9)">ULC0511C</text>
<text x="149.9" y="184.9" transform="rotate(-90 149.9 184.9)">ULC0511C</text>
<text x="224.7" y="183.5">Title</text>
<text x="224.7" y="189.4">Size</text>
<text x="226.7" y="191.3">B</text>
<text x="232.5" y="189.4">Document Number</text>
<text x="289.2" y="189.4">Rev</text>
<text x="224.7" y="195.2">Date:</text>
<text x="234.9" y="195.2">Friday, January 8, 2021</text>
<text x="263.8" y="195.2">Sheet</text>
<text x="273.6" y="195.2">2</text>
<text x="279.4" y="195.2">of</text>
<text x="285.3" y="195.2">3</text>
</g>
<g font-size="1.6">
<text x="120" y="35.4">TP3</text>
<text x="137.4" y="111.8">TF PUSH</text>
<text x="295.5" y="127">B</text>
<text x="139.9" y="135.3">P11</text>
<text x="295.5" y="173.3">A</text>
<text x="116.6" y="179.9" transform="rotate(-90 116.6 179.9)">R6</text>
<text x="136.2" y="179.7" transform="rotate(-90 136.2 179.7)">R5</text>
<text x="140.1" y="179.7" transform="rotate(-90 140.1 179.7)">R9</text>
<text x="26.8" y="201.2">5</text>
<text x="63.9" y="201.2">4</text>
<text x="101" y="201.2">3</text>
<text x="138.2" y="201.2">2</text>
<text x="175.3" y="201.2">1</text>
</g>
<g font-size="1.4">
<text x="6.1" y="26.8">LORA_VDD</text>
<text x="76.8" y="26.4">0R</text>
<text x="59.8" y="32.7">LORA_SCK</text>
<text x="59.8" y="34.6">LORA_MOSI</text>
<text x="59.8" y="36.6">LORA_MISO</text>
<text x="161.4" y="52.2">SDA</text>
<text x="206.3" y="50.2">SDA</text>
<text x="206.3" y="52.2">SCL</text>
<text x="241.5" y="50.2">PA39</text>
<text x="241.5" y="52.2">PA40</text>
<text x="161.4" y="56.1">PA36</text>
<text x="250.6" y="54.1">PWR_INT</text>
<text x="253" y="58.1">VSYS</text>
<text x="85.4" y="65.5">0R</text>
<text x="161.4" y="63.9">PA40</text>
<text x="161.4" y="60">PA39</text>
<text x="228" y="108.8">FB3</text>
<text x="103.8" y="119">0R</text>
<text x="119.4" y="115.9">SD_CS</text>
<text x="119.4" y="117.9">LORA_MOSI</text>
<text x="243.1" y="117.3">10uF</text>
<text x="248.8" y="117.3">100nF</text>
<text x="118.4" y="125.5">LORA_MISO</text>
<text x="119.2" y="121.6">LORA_SCK</text>
<text x="108.8" y="127.7">100nF</text>
<text x="207.5" y="137.2">100nF</text>
<text x="212.6" y="137.2">100nF</text>
<text x="250.6" y="134.3">LCD_CLK</text>
<text x="234.3" y="146">VDD1V8</text>
<text x="113.3" y="154">LORA_MISO</text>
<text x="113.3" y="156">LORA_SCK</text>
<text x="113.3" y="157.9">SD_CS</text>
<text x="113.3" y="159.9">LORA_MOSI</text>
<text x="250.7" y="161.6">SDA_1V8</text>
<text x="250.9" y="159.7">SCL_1V8</text>
<text x="252.4" y="163.6">T_RST</text>
<text x="253" y="165.5">T_INT</text>
<text x="116.5" y="171.2" transform="rotate(-90 116.5 171.2)">10K</text>
<text x="135.9" y="171.6" transform="rotate(-90 135.9 171.6)">10K</text>
<text x="140" y="171.6" transform="rotate(-90 140 171.6)">10K</text>
<text x="113.7" y="188">SD_VDD</text>
<text x="133.3" y="188">SD_VDD</text>
<text x="291.1" y="191.3">V1.0</text>
</g>
</svg>
